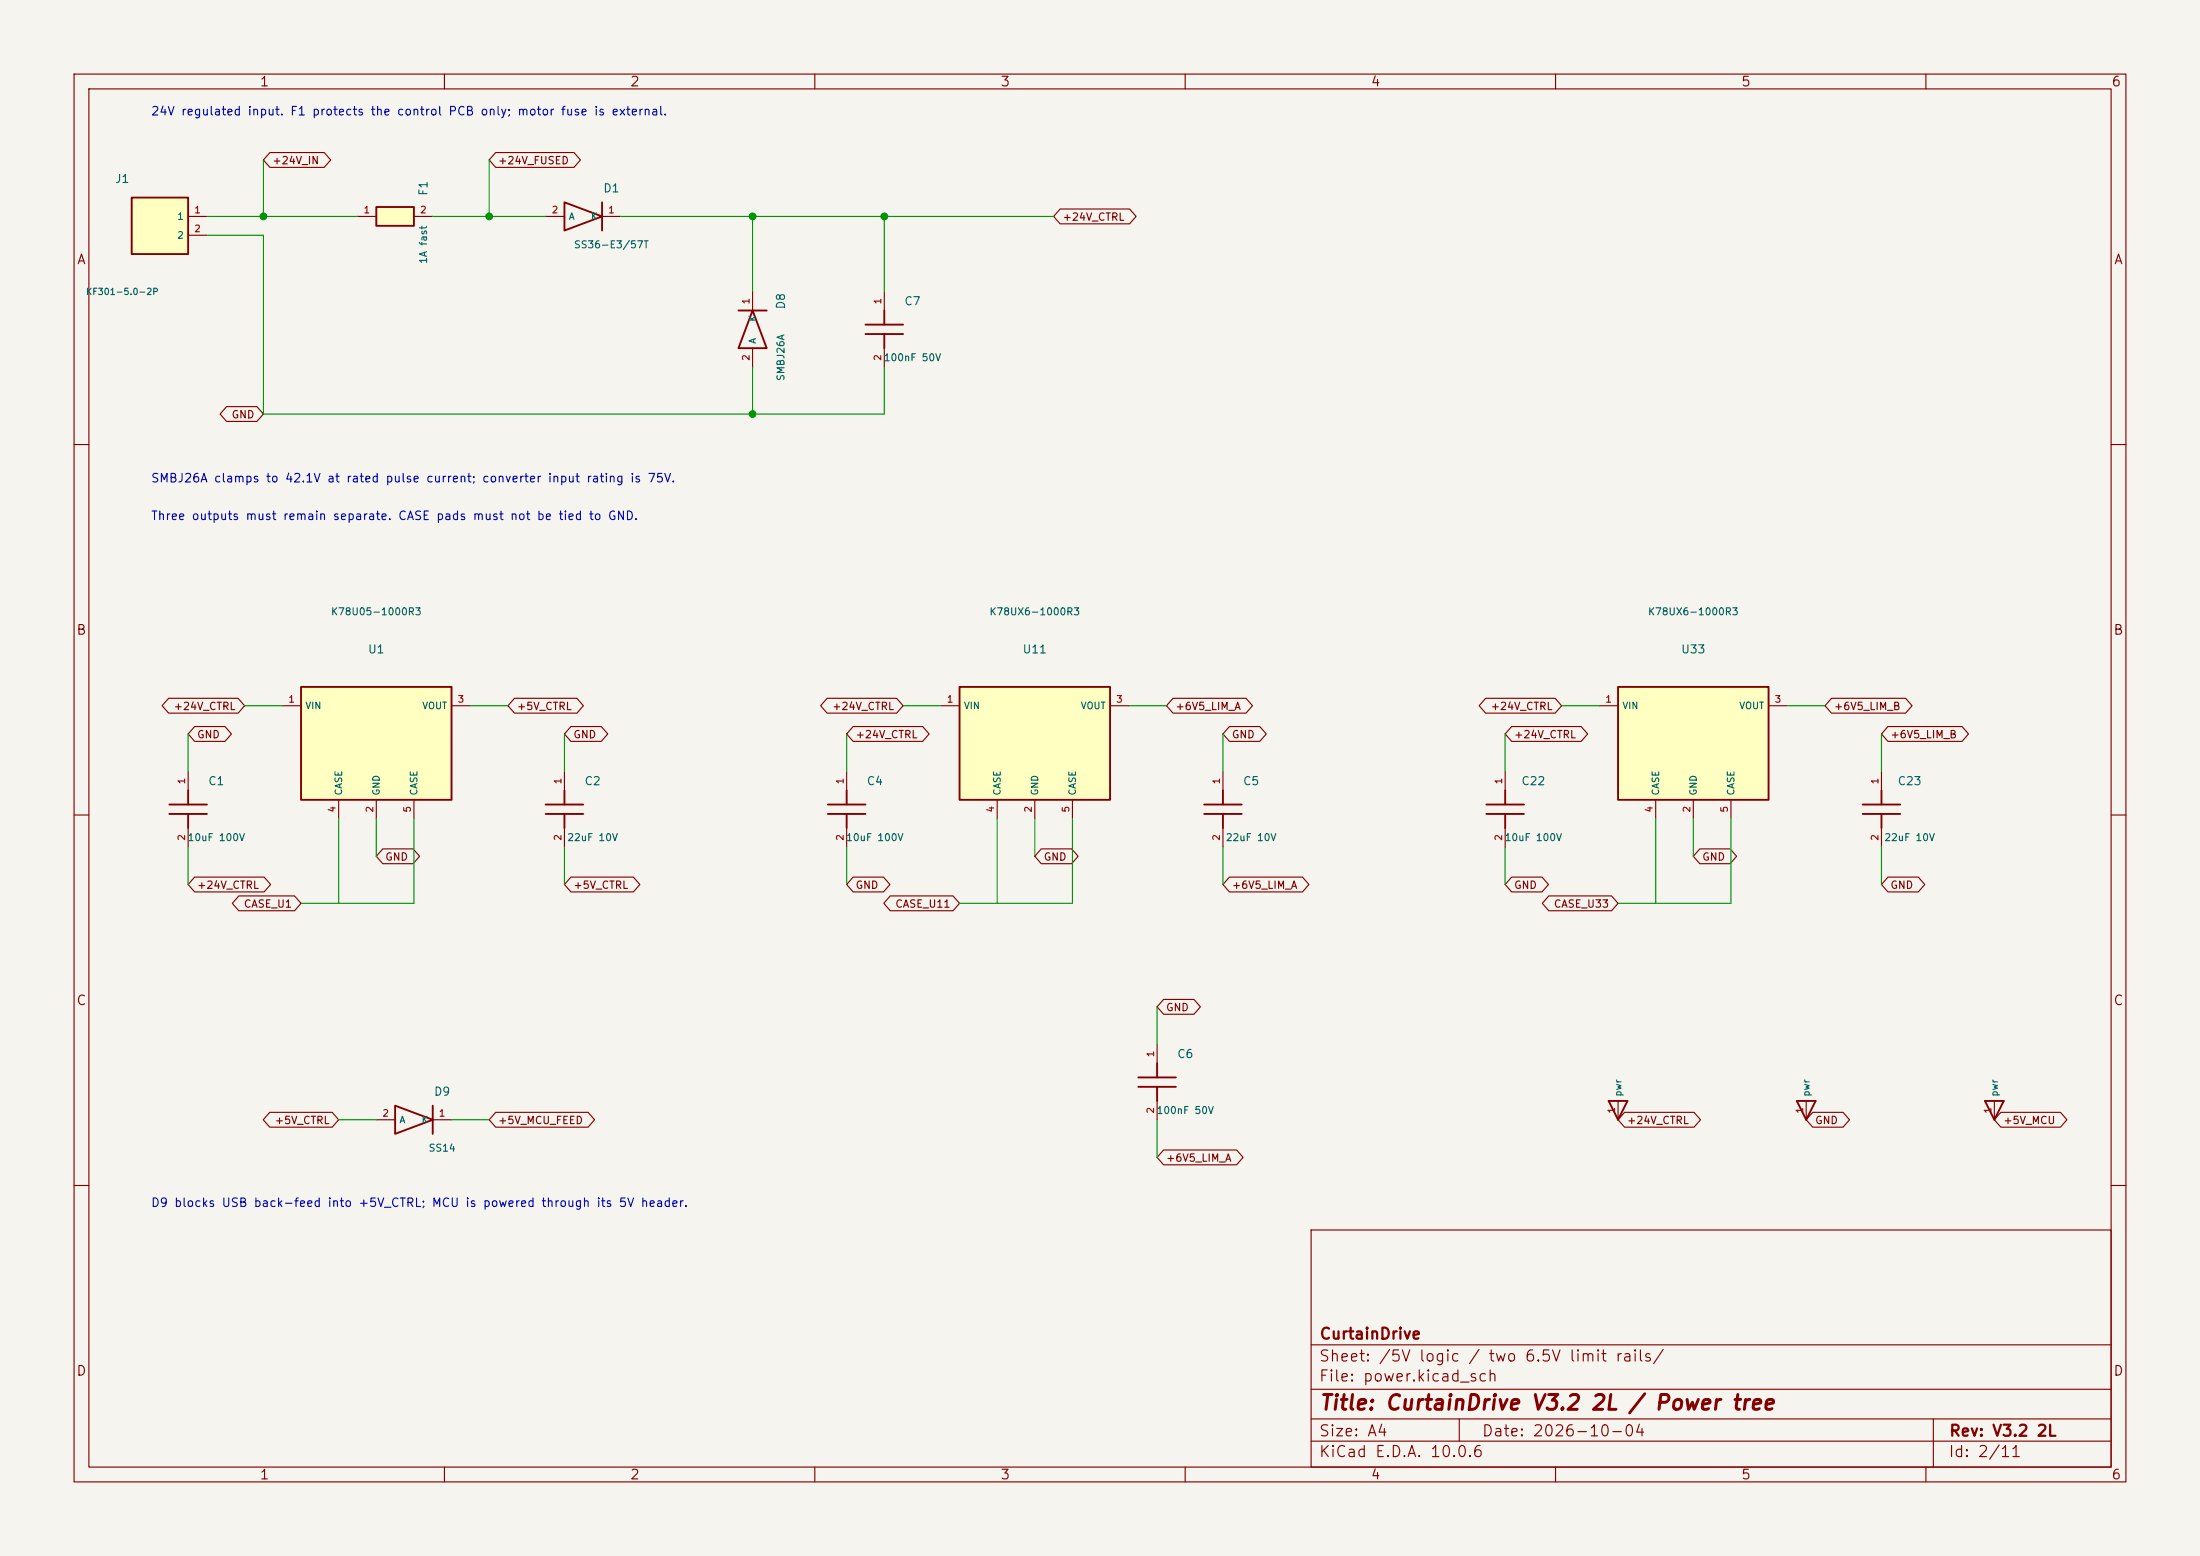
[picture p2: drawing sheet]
<svg xmlns="http://www.w3.org/2000/svg" width="297mm" height="210mm" viewBox="0 0 297 210" stroke-linecap="round" stroke-linejoin="round" font-family="sans-serif">
<path d="M0 0h297v210h-297z" fill="#f5f4ef" stroke="#f5f4ef" stroke-width=".14"/>
<g fill="none" stroke="#840000" stroke-width=".15">
<path d="M10 10h277v190h-277zM12 12h273v186h-273zM60 10v2M110 10v2M160 10v2M210 10v2M260 10v2M10 60h2M285 60h2M10 110h2M76.2 104.1v2.6M76.2 111.8v2.5"/>
<path d="M285 110h2M10 160h2M177 166h108v32h-108zM285 160h2M60 198v2M110 198v2M160 198v2M177 194.5h108M177 191.5h108M177 187.5h108M177 181.5h108M197 191.5v3"/>
<path d="M210 198v2M260 198v2M261 191.5v6.5"/>
</g>
<path d="M73.7 108.6h5M73.7 109.9h5M76.2 106.7v1.9M76.2 109.9v1.9" fill="none" stroke="#840000" stroke-width=".25"/>
<path d="M17.8 26.7h7.6v7.6h-7.6z" fill="#ffffc2"/>
<path d="M17.8 26.7h7.6v7.6h-7.6zM76.2 27.3l5.1 1.9-5.1 1.9zM81.3 27.3v3.8M268 148.6h2.5l-1.3 2.5z" fill="none" stroke="#840000" stroke-width=".25"/>
<path d="M25.4 29.2h2.5M25.4 31.8h2.5M73.7 29.2h2.5M81.3 29.2h2.5M269.2 148.6v2.5" fill="none" stroke="#840000" stroke-width=".15"/>
<path d="M50.8 27.9h5.1v2.6h-5.1z" fill="#ffffc2"/>
<path d="M50.8 27.9h5.1v2.6h-5.1z" fill="none" stroke="#840000" stroke-width=".25"/>
<path d="M48.3 29.2h2.5M55.9 29.2h2.5" fill="none" stroke="#840000" stroke-width=".15"/>
<path d="M40.6 92.7h20.4v15.3h-20.4z" fill="#ffffc2"/>
<path d="M40.6 92.7h20.4v15.3h-20.4zM111.8 108.6h5M111.8 109.9h5M114.3 106.7v1.9M114.3 109.9v1.9M251.5 108.6h5M251.5 109.9h5M254 106.7v1.9M254 109.9v1.9M53.3 149.2l5.1 1.9-5.1 1.9zM58.4 149.2v3.8" fill="none" stroke="#840000" stroke-width=".25"/>
<path d="M38.1 95.3h2.5M61 95.3h2.5M45.7 108v2.5M50.8 108v2.5M55.9 108v2.5M114.3 104.1v2.6M114.3 111.8v2.5M254 104.1v2.6M254 111.8v2.5M50.8 151.1h2.5M58.4 151.1h2.6" fill="none" stroke="#840000" stroke-width=".15"/>
<path d="M218.4 92.7h20.4v15.3h-20.4z" fill="#ffffc2"/>
<g fill="none" stroke="#840000" stroke-width=".25">
<path d="M218.4 92.7h20.4v15.3h-20.4zM162.6 108.6h5M162.6 109.9h5M165.1 106.7v1.9M165.1 109.9v1.9M200.7 108.6h5M200.7 109.9h5M203.2 106.7v1.9M203.2 109.9v1.9M153.7 145.4h5M153.7 146.7h5M156.2 143.5v1.9"/>
<path d="M156.2 146.7v1.9"/>
</g>
<path d="M215.9 95.3h2.5M238.8 95.3h2.5M165.1 104.1v2.6M165.1 111.8v2.5M203.2 104.1v2.6M203.2 111.8v2.5M223.5 108v2.5M228.6 108v2.5M233.7 108v2.5M156.2 141v2.5M156.2 148.6v2.5" fill="none" stroke="#840000" stroke-width=".15"/>
<path d="M129.5 92.7h20.4v15.3h-20.4z" fill="#ffffc2"/>
<g fill="none" stroke="#840000" stroke-width=".25">
<path d="M99.7 41.9h3.8M101.6 41.9l1.9 5.1h-3.8zM116.8 43.8h5.1M116.8 45.1h5.1M119.4 41.9v1.9M119.4 45.1v1.9M129.5 92.7h20.4v15.3h-20.4zM22.9 108.6h5M22.9 109.9h5M25.4 106.7v1.9M25.4 109.9v1.9M217.2 148.6h2.5l-1.3 2.5z"/>
<path d="M242.6 148.6h2.5l-1.3 2.5z"/>
</g>
<g fill="none" stroke="#840000" stroke-width=".15">
<path d="M36.4 20.6h7.4l.8 1-.8 1h-7.4l-.8-1zM66.9 20.6h10.6l.9 1-.9 1h-10.6l-.9-1zM101.6 39.4v2.5M119.4 39.4v2.5M143.1 28.2h9.4l.9 1-.9 1h-9.4l-.9-1zM30.6 54.9h4.1l.9 1-.9 1h-4.1l-.9-1zM101.6 47v2.5M119.4 47v2.5M22.8 94.2h9.3l.9 1.1-.9 1h-9.3l-.9-1zM26.3 98.1h4.1l.8 1-.8 1h-4.1l-.9-1zM69.5 94.2h8.4l.9 1.1-.9 1h-8.4l-.9-1zM77.1 98.1h4.1l.8 1-.8 1h-4.1l-.9-1z"/>
<path d="M111.7 94.2h9.3l.9 1.1-.9 1h-9.3l-.9-1zM115.2 98.1h9.4l.8 1-.8 1h-9.4l-.9-1zM127 95.3h2.5M149.9 95.3h2.5M158.4 94.2h9.8l.9 1.1-.9 1h-9.8l-.9-1zM166 98.1h4.1l.8 1-.8 1h-4.1l-.9-1zM200.6 94.2h9.3l.9 1.1-.9 1h-9.3l-.9-1zM204.1 98.1h9.4l.8 1-.8 1h-9.4l-.9-1zM247.3 94.2h10l.8 1.1-.8 1h-10l-.9-1zM254.9 98.1h10l.9 1-.9 1h-10l-.9-1zM25.4 104.1v2.6M25.4 111.8v2.5"/>
<path d="M26.3 118.4h9.4l.8 1-.8 1h-9.4l-.9-1zM51.7 114.6h4.1l.8 1-.8 1h-4.1l-.9-1zM77.1 118.4h8.4l.9 1-.9 1h-8.4l-.9-1zM115.2 118.4h4.1l.8 1-.8 1h-4.1l-.9-1zM134.6 108v2.5M139.7 108v2.5M140.6 114.6h4.1l.8 1-.8 1h-4.1l-.9-1zM144.8 108v2.5M166 118.4h9.8l.9 1-.9 1h-9.8l-.9-1zM204.1 118.4h4.1l.8 1-.8 1h-4.1l-.9-1zM229.5 114.6h4.1l.8 1-.8 1h-4.1l-.9-1zM254.9 118.4h4.1l.8 1-.8 1h-4.1l-.9-1z"/>
<path d="M32.2 120.9h7.6l.8 1-.8 1h-7.6l-.8-1zM120.2 120.9h8.5l.8 1-.8 1h-8.5l-.9-1zM157.1 134.9h4.1l.9 1-.9 1h-4.1l-.9-1zM209.1 120.9h8.5l.8 1-.8 1h-8.5l-.9-1zM36.4 150.1h8.4l.9 1-.9 1h-8.4l-.9-1zM66.9 150.1h12.5l.9 1-.9 1h-12.5l-.9-1zM157.1 155.2h9.8l.9 1-.9 1h-9.8l-.9-1zM218.4 148.6v2.5M219.3 150.1h9.4l.9 1-.9 1h-9.4l-.9-1zM243.8 148.6v2.5M244.7 150.1h4.1l.9 1-.9 1h-4.1l-.9-1zM270.1 150.1h8.1l.8 1-.8 1h-8.1l-.9-1z"/>
</g>
<g fill="none" stroke="#009600" stroke-width=".15">
<path d="M27.9 31.8h7.7v24.1h83.8v-6.4M27.9 29.2h20.4M35.6 21.6v7.6M58.4 29.2h15.3M66 21.6v7.6M83.8 29.2h58.4M101.6 29.2v10.2M119.4 29.2v10.2M101.6 49.5v6.4M25.4 99.1v5M33 95.3h5.1M63.5 95.3h5.1"/>
<path d="M76.2 99.1v5M114.3 99.1v5M121.9 95.3h5.1M152.4 95.3h5.1M165.1 99.1v5M203.2 99.1v5M210.8 95.3h5.1M241.3 95.3h5.1M254 99.1v5M25.4 114.3v5.1M45.7 110.5v11.4M50.8 110.5v5.1"/>
<path d="M55.9 110.5v11.4h-15.3M76.2 114.3v5.1M114.3 114.3v5.1M134.6 110.5v11.4M139.7 110.5v5.1M144.8 110.5v11.4h-15.3M165.1 114.3v5.1M203.2 114.3v5.1M223.5 110.5v11.4M228.6 110.5v5.1M233.7 110.5v11.4h-15.3M254 114.3v5.1"/>
<path d="M156.2 135.9v5.1M45.7 151.1h5.1M61 151.1h5M156.2 151.1v5.1"/>
</g>
<g fill="#009600" stroke="#009600" stroke-width=".14">
<circle cx="101.6" cy="29.2" r=".46"/>
<circle cx="119.4" cy="29.2" r=".46"/>
<circle cx="35.6" cy="29.2" r=".46"/>
<circle cx="66" cy="29.2" r=".46"/>
<circle cx="101.6" cy="55.9" r=".46"/>
</g>
<text font-size="2" fill="#840000" x="178" y="190.8">Title: CurtainDrive V3.2 2L / Power tree</text>
<g font-size="1.5" fill="#840000">
<text x="178" y="184.1">Sheet: /5V logic / two 6.5V limit rails/</text>
<text x="178" y="181.1">CurtainDrive</text>
<text x="178" y="186.8">File: power.kicad_sch</text>
<text x="178" y="197">KiCad E.D.A. 10.0.6</text>
<text x="178" y="194.2">Size: A4</text>
<text x="200" y="194.2">Date: 2026-10-04</text>
<text x="263" y="197">Id: 2/11</text>
<text x="263" y="194.2">Rev: V3.2 2L</text>
</g>
<g font-size="1.3" fill="#840000">
<text x="35" y="12">1</text>
<text x="85" y="12">2</text>
<text x="135" y="12">3</text>
<text x="185" y="12">4</text>
<text x="235" y="12">5</text>
<text x="285" y="12">6</text>
<text x="10.3" y="36">A</text>
<text x="285.3" y="36">A</text>
<text x="10.2" y="86">B</text>
<text x="285.2" y="86">B</text>
<text x="10.2" y="136">C</text>
<text x="285.2" y="136">C</text>
<text x="10.2" y="186">D</text>
<text x="285.2" y="186">D</text>
<text x="35" y="200">1</text>
<text x="85" y="200">2</text>
<text x="135" y="200">3</text>
<text x="185" y="200">4</text>
<text x="235" y="200">5</text>
<text x="285" y="200">6</text>
</g>
<g font-size="1.2" fill="#0000c2">
<text x="20.3" y="15.9">24V regulated input. F1 protects the control PCB only; motor fuse is external.</text>
<text x="20.3" y="65.4">SMBJ26A clamps to 42.1V at rated pulse current; converter input rating is 75V.</text>
<text x="20.3" y="70.5">Three outputs must remain separate. CASE pads must not be tied to GND.</text>
<text x="20.3" y="163.2">D9 blocks USB back-feed into +5V_CTRL; MCU is powered through its 5V header.</text>
</g>
<g font-size="1.1" fill="#006464">
<text x="15.5" y="25">J1</text>
<text x="58" y="26.5" transform="rotate(-90 58 26.5)">F1</text>
<text x="81.4" y="26.2">D1</text>
<text x="106.2" y="41.8" transform="rotate(-90 106.2 41.8)">D8</text>
<text x="122" y="41.5">C7</text>
<text x="49.6" y="88.5">U1</text>
<text x="138" y="88.5">U11</text>
<text x="226.9" y="88.5">U33</text>
<text x="28" y="106.2">C1</text>
<text x="78.8" y="106.2">C2</text>
<text x="116.9" y="106.2">C4</text>
<text x="167.7" y="106.2">C5</text>
<text x="205.3" y="106.2">C22</text>
<text x="256.1" y="106.2">C23</text>
<text x="158.8" y="143.1">C6</text>
<text x="58.5" y="148.2">D9</text>
</g>
<g font-size="1" fill="#840000">
<text x="36.7" y="22.4">+24V_IN</text>
<text x="67.2" y="22.4">+24V_FUSED</text>
<text x="143.4" y="30">+24V_CTRL</text>
<text x="31.2" y="56.7">GND</text>
<text x="23.4" y="96.1">+24V_CTRL</text>
<text x="26.5" y="99.9">GND</text>
<text x="69.7" y="96.1">+5V_CTRL</text>
<text x="77.3" y="99.9">GND</text>
<text x="112.3" y="96.1">+24V_CTRL</text>
<text x="115.4" y="99.9">+24V_CTRL</text>
<text x="158.6" y="96.1">+6V5_LIM_A</text>
<text x="166.2" y="99.9">GND</text>
<text x="201.2" y="96.1">+24V_CTRL</text>
<text x="204.3" y="99.9">+24V_CTRL</text>
<text x="247.5" y="96.1">+6V5_LIM_B</text>
<text x="255.1" y="99.9">+6V5_LIM_B</text>
<text x="51.9" y="116.4">GND</text>
<text x="140.8" y="116.4">GND</text>
<text x="229.7" y="116.4">GND</text>
<text x="26.5" y="120.2">+24V_CTRL</text>
<text x="32.8" y="122.7">CASE_U1</text>
<text x="77.3" y="120.2">+5V_CTRL</text>
<text x="115.4" y="120.2">GND</text>
<text x="120.8" y="122.7">CASE_U11</text>
<text x="166.2" y="120.2">+6V5_LIM_A</text>
<text x="204.3" y="120.2">GND</text>
<text x="209.7" y="122.7">CASE_U33</text>
<text x="255.1" y="120.2">GND</text>
<text x="157.3" y="136.7">GND</text>
<text x="37" y="152">+5V_CTRL</text>
<text x="67.2" y="152">+5V_MCU_FEED</text>
<text x="219.6" y="152">+24V_CTRL</text>
<text x="245" y="152">GND</text>
<text x="270.4" y="152">+5V_MCU</text>
<text x="157.3" y="157">+6V5_LIM_A</text>
</g>
<g font-size="1" fill="#006464">
<text x="57.9" y="35.7" transform="rotate(-90 57.9 35.7)">1A fast</text>
<text x="77.4" y="33.7">SS36-E3/57T</text>
<text x="106.1" y="51.5" transform="rotate(-90 106.1 51.5)">SMBJ26A</text>
<text x="119.2" y="49">100nF 50V</text>
<text x="44.6" y="83.3">K78U05-1000R3</text>
<text x="133.5" y="83.3">K78UX6-1000R3</text>
<text x="222.4" y="83.3">K78UX6-1000R3</text>
<text x="25.2" y="113.7">10uF 100V</text>
<text x="76.5" y="113.7">22uF 10V</text>
<text x="114.1" y="113.7">10uF 100V</text>
<text x="165.4" y="113.7">22uF 10V</text>
<text x="203" y="113.7">10uF 100V</text>
<text x="254.3" y="113.7">22uF 10V</text>
<text x="57.8" y="155.7">SS14</text>
<text x="156.1" y="150.6">100nF 50V</text>
</g>
<g font-size=".9" fill="#006464">
<text x="23.9" y="29.9">1</text>
<text x="76.7" y="29.9">A</text>
<text x="79.7" y="29.9">K</text>
<text x="23.9" y="32.4">2</text>
<text x="11.5" y="40">KF301-5.0-2P</text>
<text x="102.3" y="46.5" transform="rotate(-90 102.3 46.5)">A</text>
<text x="102.3" y="43.5" transform="rotate(-90 102.3 43.5)">K</text>
<text x="41.2" y="95.9">VIN</text>
<text x="56.9" y="95.9">VOUT</text>
<text x="130.1" y="95.9">VIN</text>
<text x="145.8" y="95.9">VOUT</text>
<text x="219" y="95.9">VIN</text>
<text x="234.7" y="95.9">VOUT</text>
<text x="46.4" y="107.4" transform="rotate(-90 46.4 107.4)">CASE</text>
<text x="51.5" y="107.4" transform="rotate(-90 51.5 107.4)">GND</text>
<text x="56.6" y="107.4" transform="rotate(-90 56.6 107.4)">CASE</text>
<text x="135.3" y="107.4" transform="rotate(-90 135.3 107.4)">CASE</text>
<text x="140.4" y="107.4" transform="rotate(-90 140.4 107.4)">GND</text>
<text x="145.5" y="107.4" transform="rotate(-90 145.5 107.4)">CASE</text>
<text x="224.2" y="107.4" transform="rotate(-90 224.2 107.4)">CASE</text>
<text x="229.3" y="107.4" transform="rotate(-90 229.3 107.4)">GND</text>
<text x="234.4" y="107.4" transform="rotate(-90 234.4 107.4)">CASE</text>
<text x="219.1" y="148.1" transform="rotate(-90 219.1 148.1)">pwr</text>
<text x="244.5" y="148.1" transform="rotate(-90 244.5 148.1)">pwr</text>
<text x="269.9" y="148.1" transform="rotate(-90 269.9 148.1)">pwr</text>
<text x="53.9" y="151.8">A</text>
<text x="56.8" y="151.8">K</text>
</g>
<g font-size=".9" fill="#a90000">
<text x="26.2" y="29">1</text>
<text x="49" y="29">1</text>
<text x="56.6" y="29">2</text>
<text x="74.4" y="29">2</text>
<text x="82" y="29">1</text>
<text x="26.2" y="31.5">2</text>
<text x="101.4" y="41.2" transform="rotate(-90 101.4 41.2)">1</text>
<text x="119.2" y="41.2" transform="rotate(-90 119.2 41.2)">1</text>
<text x="101.4" y="48.8" transform="rotate(-90 101.4 48.8)">2</text>
<text x="119.2" y="48.8" transform="rotate(-90 119.2 48.8)">2</text>
<text x="38.9" y="95">1</text>
<text x="61.7" y="95">3</text>
<text x="127.8" y="95">1</text>
<text x="150.6" y="95">3</text>
<text x="216.7" y="95">1</text>
<text x="239.5" y="95">3</text>
<text x="25.2" y="105.9" transform="rotate(-90 25.2 105.9)">1</text>
<text x="76" y="105.9" transform="rotate(-90 76 105.9)">1</text>
<text x="114.1" y="105.9" transform="rotate(-90 114.1 105.9)">1</text>
<text x="164.9" y="105.9" transform="rotate(-90 164.9 105.9)">1</text>
<text x="203" y="105.9" transform="rotate(-90 203 105.9)">1</text>
<text x="253.8" y="105.9" transform="rotate(-90 253.8 105.9)">1</text>
<text x="25.2" y="113.5" transform="rotate(-90 25.2 113.5)">2</text>
<text x="45.5" y="109.7" transform="rotate(-90 45.5 109.7)">4</text>
<text x="50.6" y="109.7" transform="rotate(-90 50.6 109.7)">2</text>
<text x="55.7" y="109.7" transform="rotate(-90 55.7 109.7)">5</text>
<text x="76" y="113.5" transform="rotate(-90 76 113.5)">2</text>
<text x="114.1" y="113.5" transform="rotate(-90 114.1 113.5)">2</text>
<text x="134.4" y="109.7" transform="rotate(-90 134.4 109.7)">4</text>
<text x="139.5" y="109.7" transform="rotate(-90 139.5 109.7)">2</text>
<text x="144.6" y="109.7" transform="rotate(-90 144.6 109.7)">5</text>
<text x="164.9" y="113.5" transform="rotate(-90 164.9 113.5)">2</text>
<text x="203" y="113.5" transform="rotate(-90 203 113.5)">2</text>
<text x="223.3" y="109.7" transform="rotate(-90 223.3 109.7)">4</text>
<text x="228.4" y="109.7" transform="rotate(-90 228.4 109.7)">2</text>
<text x="233.5" y="109.7" transform="rotate(-90 233.5 109.7)">5</text>
<text x="253.8" y="113.5" transform="rotate(-90 253.8 113.5)">2</text>
<text x="156" y="142.8" transform="rotate(-90 156 142.8)">1</text>
<text x="51.6" y="150.9">2</text>
<text x="59.2" y="150.9">1</text>
<text x="156" y="150.4" transform="rotate(-90 156 150.4)">2</text>
<text x="218.2" y="150.4" transform="rotate(-90 218.2 150.4)">1</text>
<text x="243.6" y="150.4" transform="rotate(-90 243.6 150.4)">1</text>
<text x="269" y="150.4" transform="rotate(-90 269 150.4)">1</text>
</g>
</svg>
